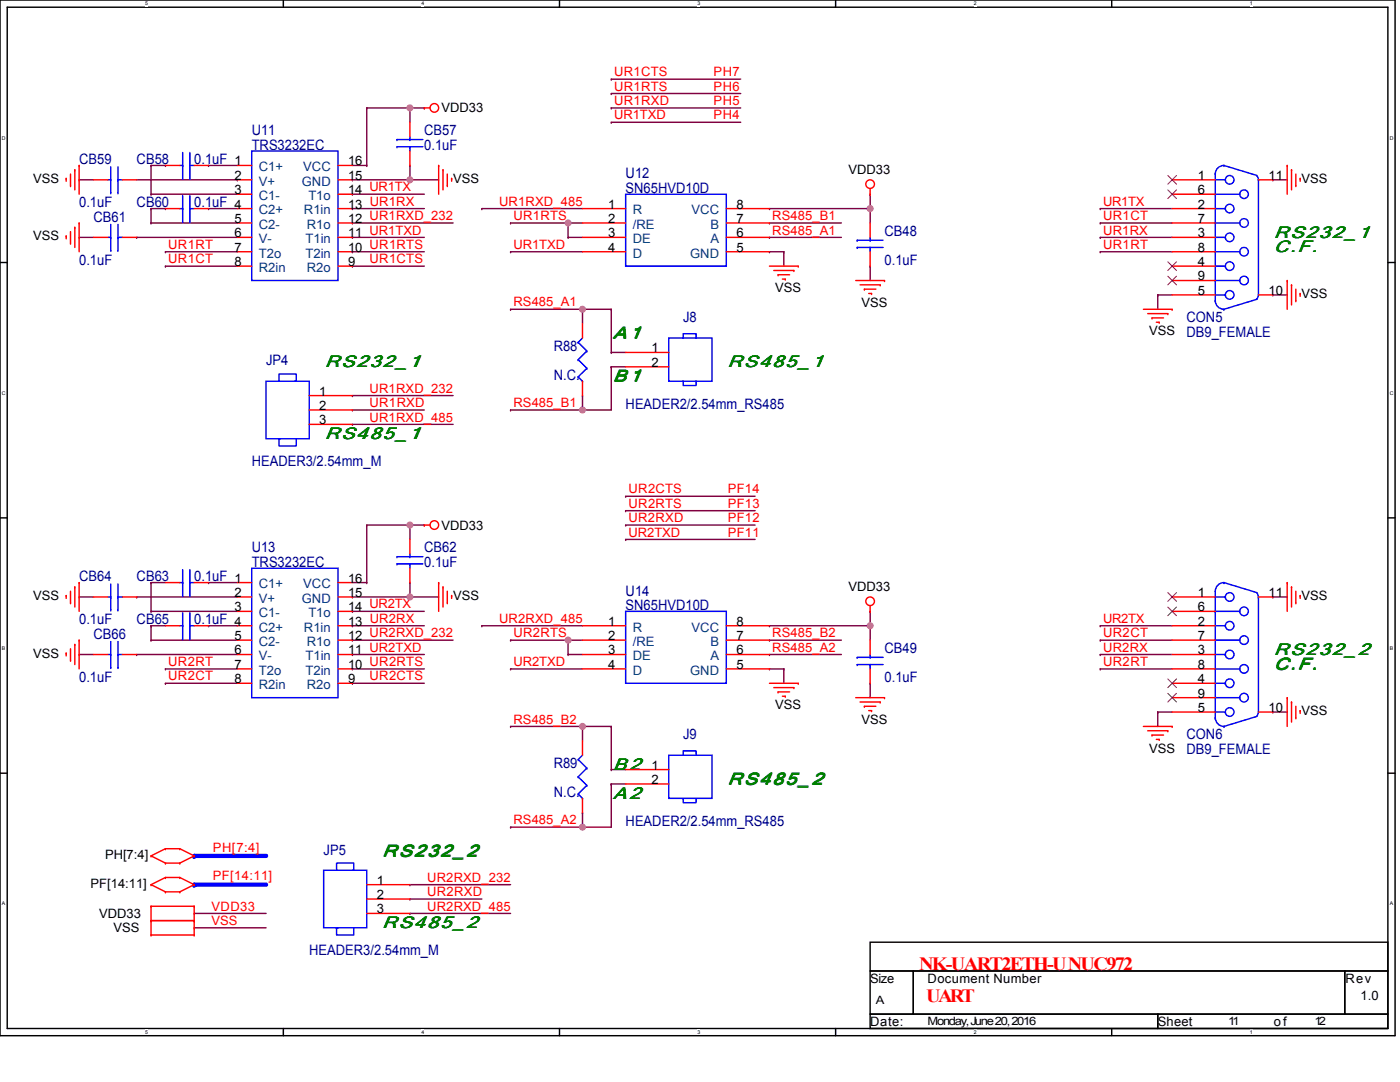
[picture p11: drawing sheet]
<svg xmlns="http://www.w3.org/2000/svg" width="279mm" height="216mm" viewBox="0 0 279 216" stroke-linecap="round" stroke-linejoin="round" font-family="sans-serif">
<path d="M0 0h278.4v206.7h-278.4zM1.4 1.4h275.6v203.8h-275.6z" fill="none" stroke="#000" stroke-width=".29"/>
<g fill="#fff">
<path d="M29 .2h.6v1.1h-.6z"/>
<path d="M29 205.4h.6v1.1h-.6z"/>
</g>
<path d="M56.5 0v1.4M56.5 205.2v1.5" fill="none" stroke="#000" stroke-width=".29"/>
<g fill="#fff">
<path d="M84.1 .2h.6v1.1h-.6z"/>
<path d="M84.1 205.4h.6v1.1h-.6z"/>
</g>
<path d="M111.7 0v1.4M111.7 205.2v1.5" fill="none" stroke="#000" stroke-width=".29"/>
<g fill="#fff">
<path d="M139.2 .2h.6v1.1h-.6z"/>
<path d="M139.2 205.4h.6v1.1h-.6z"/>
</g>
<path d="M166.8 0v1.4M166.8 205.2v1.5" fill="none" stroke="#000" stroke-width=".29"/>
<g fill="#fff">
<path d="M194.3 .2h.6v1.1h-.6z"/>
<path d="M194.3 205.4h.6v1.1h-.6z"/>
</g>
<path d="M221.9 0v1.4M221.9 205.2v1.5" fill="none" stroke="#000" stroke-width=".29"/>
<g fill="#fff">
<path d="M249.4 .2h.6v1.1h-.6z"/>
<path d="M249.4 205.4h.6v1.1h-.6z"/>
<path d="M.4 26.9h.7v1.2h-.7z"/>
<path d="M277.3 26.9h.8v1.2h-.8z"/>
<path d="M.4 77.9h.7v1.1h-.7z"/>
<path d="M277.3 77.9h.8v1.1h-.8z"/>
</g>
<path d="M0 52.4h1.4M277 52.4h1.4" fill="none" stroke="#000" stroke-width=".29"/>
<g fill="#fff">
<path d="M.4 128.8h.7v1.2h-.7z"/>
<path d="M277.3 128.8h.7v1.2h-.7z"/>
</g>
<path d="M0 103.3h1.4M277 103.3h1.4" fill="none" stroke="#000" stroke-width=".29"/>
<g fill="#fff">
<path d="M.4 179.7h.7v1.2h-.7z"/>
<path d="M277.3 179.7h.7v1.2h-.7z"/>
</g>
<path d="M0 154.3h1.4M277 154.3h1.4" fill="none" stroke="#000" stroke-width=".29"/>
<g fill="none" stroke="#800040" stroke-width=".29">
<path d="M122 18.7h.1M122 15.8h.1M122 18.7h25.8M122 15.8h25.8M122 24.4h.1M122 21.5h.1M122 24.4h25.8M122 21.5h25.8M173.7 38.8h.1M173.7 38.8v5.7M254 35.9h.1M254 35.9h2.9"/>
<path d="M101.9 50.2h.1M101.9 44.5h.1M101.9 50.2h14.3M101.9 44.5h14.3M113.4 44.5h.1M113.4 47.4h.1M113.4 47.4h2.8M113.4 44.5v2.9M153.6 44.5h.1M153.6 47.4h.1M153.6 50.2h.1M153.6 41.6h.1"/>
<path d="M153.6 50.2h2.8M153.6 44.5h14.3M153.6 41.6h20.1M153.6 47.4h14.3M156.4 50.2h.1M156.4 50.2v2.9M173.7 53.1h.1M173.7 41.6h.1M173.7 53.1v2.9M219.6 50.2h.1M219.6 44.5h.1M219.6 41.6h.1"/>
<path d="M219.6 47.4h.1M219.6 50.2h14.3M219.6 44.5h14.3M219.6 41.6h14.3M219.6 47.4h14.3M231.1 58.8h.1M231.1 58.8v2.9M231.1 58.8h2.8M254 58.8h.1M254 58.8h2.9M124.9 99h.1M124.9 99h25.8"/>
<path d="M124.9 101.9h.1M124.9 104.8h.1M124.9 107.6h.1M124.9 101.9h25.8M124.9 104.8h25.8M124.9 107.6h25.8M254 119.1h.1M254 119.1h2.9M101.9 133.5h.1M101.9 127.7h.1M101.9 127.7h14.3M101.9 133.5h14.3"/>
<path d="M113.4 127.7h.1M113.4 130.6h.1M113.4 127.7v2.9M113.4 130.6h2.8M153.6 127.7h.1M153.6 130.6h.1M153.6 133.5h.1M153.6 124.9h.1M153.6 124.9h20.1M153.6 127.7h14.3M153.6 133.5h2.8M153.6 130.6h14.3"/>
<path d="M156.4 133.5h.1M156.4 133.5v2.8M173.7 136.3h.1M173.7 124.9h.1M173.7 122h.1M173.7 122v5.7M173.7 136.3v2.9M219.6 124.9h.1M219.6 127.7h.1M219.6 133.5h.1M219.6 130.6h.1M219.6 124.9h14.3"/>
<path d="M219.6 127.7h14.3M219.6 133.5h14.3M219.6 130.6h14.3M231.1 142.1h.1M231.1 142.1v2.9M231.1 142.1h2.8M254 142.1h.1M254 142.1h2.9"/>
</g>
<path d="M38.8 170.8h14.3" fill="none" stroke="#00f" stroke-width=".86"/>
<circle cx="38.8" cy="170.8" r=".43" fill="#00f"/>
<path d="M38.8 182.3h.1M38.8 182.3h14.3" fill="none" stroke="#800040" stroke-width=".29"/>
<path d="M38.8 176.5h14.3" fill="none" stroke="#00f" stroke-width=".86"/>
<circle cx="38.8" cy="176.5" r=".43" fill="#00f"/>
<g fill="none" stroke="#800040" stroke-width=".29">
<path d="M15.8 35.9h.1M15.8 35.9h2.9M27.3 35.9h20.1M30.1 33h.1M30.1 38.8h.1M30.1 33v5.8M30.1 33h2.9M30.1 38.8h17.3M33 33h.1M41.6 33h.1M41.6 33h5.8M47.4 35.9h.1"/>
<path d="M70.3 38.8h.1M70.3 35.9h.1M70.3 35.9h17.2M70.3 33h2.9M70.3 38.8h14.4M73.2 33h.1M73.2 21.5h.1M73.2 21.5h11.5M73.2 21.5v11.5M81.8 21.5h.1M81.8 35.9h.1M81.8 33h.1"/>
<path d="M81.8 21.5v2.9M81.8 33v2.9M84.7 21.5h.1M15.8 47.4h.1M15.8 47.4h2.9M27.3 47.4h.1M27.3 47.4h20.1M30.1 41.6h.1M30.1 44.5h.1M30.1 41.6h2.9M30.1 41.6v2.9M30.1 44.5h17.3"/>
<path d="M33 41.6h.1M33 50.2h.1M33 53.1h.1M33 50.2h14.4M33 53.1h14.4M41.6 41.6h.1M41.6 41.6h5.8M70.3 50.2h.1M70.3 53.1h.1M70.3 47.4h.1M70.3 41.6h.1M70.3 44.5h.1"/>
<path d="M70.3 41.6h14.4M70.3 50.2h14.4M70.3 53.1h14.4M70.3 47.4h14.4M70.3 44.5h20.1M96.2 41.6h.1M96.2 41.6h20M70.3 78.9h.1M70.3 78.9h20.1M101.9 61.7h.1M101.9 61.7h20.1M116.2 61.7h.1"/>
<path d="M116.2 78.9h.1M116.2 61.7v2.9M116.2 78.9v2.9M122 70.3h.1M122 61.7h.1M122 73.2h.1M122 70.3h2.9M122 61.7v8.6M122 73.2v8.6h-20.1M122 73.2h2.9M70.3 81.8h.1M70.3 84.7h.1"/>
<path d="M70.3 81.8h14.4M70.3 84.7h20.1M101.9 81.8h.1M116.2 81.8h.1M15.8 119.1h.1M15.8 119.1h2.9M27.3 119.1h.1M27.3 119.1h20.1M30.1 116.2h.1M30.1 116.2v5.8M30.1 116.2h2.9M41.6 116.2h.1"/>
<path d="M41.6 116.2h5.8M70.3 119.1h.1M70.3 119.1h17.2M70.3 116.2h2.9M73.2 116.2h.1M73.2 104.8h.1M73.2 104.8v11.4M73.2 104.8h11.5M81.8 104.8h.1M81.8 119.1h.1M81.8 116.2h.1M81.8 104.8v2.8"/>
<path d="M81.8 116.2v2.9M84.7 104.8h.1M15.8 130.6h.1M15.8 130.6h2.9M27.3 130.6h.1M27.3 130.6h20.1M30.1 124.9h.1M30.1 127.7h.1M30.1 122h.1M30.1 124.9h2.9M30.1 124.9v2.8M30.1 127.7h17.3"/>
<path d="M30.1 122h17.3M33 133.5h.1M33 136.3h.1M33 136.3h14.4M33 133.5h14.4M41.6 124.9h.1M41.6 124.9h5.8M70.3 136.3h.1M70.3 133.5h.1M70.3 130.6h.1M70.3 122h.1M70.3 124.9h.1"/>
<path d="M70.3 127.7h.1M70.3 124.9h14.4M70.3 127.7h20.1M70.3 122h14.4M70.3 130.6h14.4M70.3 136.3h14.4M70.3 133.5h14.4M96.2 124.9h.1M96.2 124.9h20M101.9 145h.1M101.9 145h20.1M116.2 145h.1"/>
<path d="M116.2 145v2.8M122 153.6h.1M122 145h.1M122 156.4h.1M122 145v8.6M122 156.4v8.6h-20.1M122 153.6h2.9M122 156.4h2.9M81.8 179.4h.1M81.8 176.5h.1M81.8 179.4h14.4M81.8 176.5h20.1"/>
<path d="M101.9 165h.1M116.2 165h.1M116.2 162.2h.1M116.2 162.2v2.8M38.8 185.1h.1M38.8 185.1h14.3M81.8 182.3h.1M81.8 182.3h20.1"/>
</g>
<g fill="none" stroke="#f00" stroke-width=".29">
<path d="M13.2 35.6h.1M13.2 35.6v.6M14.1 37h.1M14.1 34.7v2.3M14.9 33.9h.1M14.9 33.9v4M15.8 33h.1M15.8 33v5.8M18.7 35.9h2.8M24.4 35.9h2.9M33 33h2.9M38.8 33h2.8"/>
<path d="M47.4 33h2.8M47.4 35.9h2.8M47.4 38.8h2.8M67.5 33h2.8M67.5 35.9h2.8M67.5 38.8h2.8M81.8 24.4v2.9M81.8 30.1v2.9M84.7 21.5h.1M84.7 21.5h1.1M87.5 33h.1M87.5 33v5.8"/>
<path d="M88.4 33.9h.1M88.4 33.9v4M89.3 37h.1M89.3 34.7v2.3M90.1 35.6h.1M90.1 35.6v.6M173.7 38.8h.1M173.7 37.6v1.2M233.9 35.9h8.6M233.9 38.8h8.6M251.1 35.9h2.9M256.9 33h.1"/>
<path d="M256.9 33v5.8M257.8 33.9h.1M257.8 33.9v4M258.6 37h.1M258.6 34.7v2.3M259.5 35.6h.1M259.5 35.6v.6M13.2 47.1h.1M13.2 47.1v.6M14.1 48.5h.1M14.1 46.2v2.3M14.9 45.4h.1"/>
<path d="M14.9 45.4v4M15.8 44.5h.1M15.8 44.5v5.7M18.7 47.4h2.8M24.4 47.4h2.9M33 41.6h2.9M38.8 41.6h2.8M47.4 53.1h2.8M47.4 41.6h2.8M47.4 44.5h2.8M47.4 47.4h2.8M47.4 50.2h2.8"/>
<path d="M67.5 53.1h2.8M67.5 41.6h2.8M67.5 44.5h2.8M67.5 47.4h2.8M67.5 50.2h2.8M116.2 41.6h8.7M116.2 44.5h8.7M116.2 47.4h8.7M116.2 50.2h8.7M145 41.6h8.6M145 44.5h8.6M145 47.4h8.6"/>
<path d="M145 50.2h8.6M153.6 53.1h5.7M154.4 54h4M155.3 54.8h.1M155.3 54.8h2.3M156.1 55.7h.6M156.7 55.7h.1M158.4 54h.1M159.3 53.1h.1M170.8 56h5.7M171.6 56.8h4.1M172.5 57.7h.1"/>
<path d="M172.5 57.7h2.3M173.4 58.6h.5M173.7 44.5v2.9M173.7 50.2v2.9M173.9 58.6h.1M175.7 56.8h.1M176.5 56h.1M233.9 53.1h8.6M233.9 56h8.6M233.9 41.6h8.6M233.9 44.5h8.6M233.9 47.4h8.6"/>
<path d="M233.9 50.2h8.6M233.9 58.8h8.6M251.1 58.8h2.9M256.9 56h.1M256.9 56v5.7M257.8 56.8h.1M257.8 56.8v4.1M258.6 60h.1M258.6 57.7v2.3M259.5 58.6h.1M259.5 58.6v.5M61.7 78.9h8.6"/>
<path d="M116.2 64.6v2.9M116.2 76.1v2.8M124.9 70.3h8.6M124.9 73.2h8.6M228.2 61.7h5.7M229.1 62.6h4M229.9 63.4h.1M229.9 63.4h2.3M230.8 64.3h.5M231.3 64.3h.1M233.1 62.6h.1M233.9 61.7h.1"/>
<path d="M61.7 81.8h8.6M61.7 84.7h8.6M13.2 118.8h.1M13.2 118.8v.6M14.1 118v2.3M14.9 117.1h.1M14.9 117.1v4M15.8 116.2h.1M15.8 116.2v5.8M18.7 119.1h2.8M24.4 119.1h2.9M33 116.2h2.9"/>
<path d="M38.8 116.2h2.8M47.4 119.1h2.8M47.4 116.2h2.8M67.5 119.1h2.8M67.5 116.2h2.8M81.8 107.6v2.9M81.8 113.4v2.8M84.7 104.8h.1M84.7 104.8h1.1M87.5 116.2h.1M87.5 116.2v5.8M88.4 117.1h.1"/>
<path d="M88.4 117.1v4M89.3 118v2.3M90.1 118.8h.1M90.1 118.8v.6M233.9 119.1h8.6M251.1 119.1h2.9M256.9 116.2h.1M256.9 116.2v5.8M257.8 117.1h.1M257.8 117.1v4M258.6 118v2.3M259.5 118.8h.1"/>
<path d="M259.5 118.8v.6M13.2 130.3h.1M13.2 130.3v.6M14.1 120.3h.1M14.1 131.7h.1M14.1 129.5v2.2M14.9 128.6h.1M14.9 128.6v4M15.8 127.7h.1M15.8 127.7v5.8M18.7 130.6h2.8M24.4 130.6h2.9"/>
<path d="M33 124.9h2.9M38.8 124.9h2.8M47.4 136.3h2.8M47.4 130.6h2.8M47.4 122h2.8M47.4 124.9h2.8M47.4 127.7h2.8M47.4 133.5h2.8M67.5 136.3h2.8M67.5 130.6h2.8M67.5 122h2.8M67.5 124.9h2.8"/>
<path d="M67.5 127.7h2.8M67.5 133.5h2.8M89.3 120.3h.1M116.2 130.6h8.7M116.2 124.9h8.7M116.2 127.7h8.7M116.2 133.5h8.7M145 130.6h8.6M145 124.9h8.6M145 127.7h8.6M145 133.5h8.6M153.6 136.3h5.7"/>
<path d="M154.4 137.2h4M155.3 138.1h.1M155.3 138.1h2.3M156.1 138.9h.6M156.7 138.9h.1M158.4 137.2h.1M159.3 136.3h.1M170.8 139.2h5.7M173.7 122h.1M173.7 120.8v1.2M173.7 127.7v2.9M173.7 133.5v2.8"/>
<path d="M176.5 139.2h.1M233.9 136.3h8.6M233.9 139.2h8.6M233.9 130.6h8.6M233.9 122h8.6M233.9 124.9h8.6M233.9 127.7h8.6M233.9 133.5h8.6M256.9 139.2h.1M256.9 139.2v5.8M258.6 120.3h.1M116.2 147.8v2.9"/>
<path d="M116.2 159.3v2.9M124.9 153.6h8.6M124.9 156.4h8.6M171.6 140.1h4.1M172.5 140.9h.1M172.5 140.9h2.3M173.4 141.8h.5M173.9 141.8h.1M175.7 140.1h.1M228.2 145h5.7M229.1 145.8h4M229.9 146.7h.1"/>
<path d="M229.9 146.7h2.3M230.8 147.5h.5M231.3 147.5h.1M233.1 145.8h.1M233.9 145h.1M233.9 142.1h8.6M251.1 142.1h2.9M257.8 140.1h.1M257.8 140.1v4M258.6 143.2h.1M258.6 140.9v2.3M259.5 141.8h.1"/>
<path d="M259.5 141.8v.6M30.1 170.8h.1M30.1 176.5h.1M30.1 170.8l2.9 1.4M30.1 176.5l2.9 1.5M33 169.3h.1M33 172.2h.1M33 175.1h.1M33 178h.1M33 169.3l-2.9 1.5M33 169.3h2.9M33 172.2h2.9"/>
<path d="M33 175.1l-2.9 1.4M33 175.1h2.9M33 178h2.9M35.9 169.3h.1M35.9 172.2h.1M35.9 175.1h.1M35.9 178h.1M35.9 169.3l2.9 1.5M35.9 175.1l2.9 1.4M38.8 170.8h.1M38.8 176.5h.1M38.8 170.8l-2.9 1.4"/>
<path d="M38.8 176.5l-2.9 1.5M73.2 176.5h8.6M73.2 179.4h8.6M30.1 183.7h.1M30.1 180.8h.1M30.1 186.6h.1M30.1 180.8h8.7M30.1 183.7h8.7M30.1 180.8v5.8M30.1 186.6h8.7M38.8 180.8h.1M38.8 183.7h.1"/>
<path d="M38.8 186.6h.1M38.8 180.8v5.8M73.2 182.3h8.6"/>
<circle cx="86.7" cy="21.5" r=".86"/>
<circle cx="173.7" cy="36.7" r=".86"/>
<circle cx="86.7" cy="104.8" r=".86"/>
<circle cx="173.7" cy="120" r=".86"/>
</g>
<path d="M173.7 188h103.3v5.7h-103.3zM173.7 193.7h8.6v8.7h-8.6zM182.3 193.7h86.1v8.7h-86.1zM268.4 193.7h8.6v8.7h-8.6zM173.7 202.4h57.4v2.8h-57.4zM231.1 202.4h45.9v2.8h-45.9z" fill="none" stroke="#000" stroke-width=".29"/>
<g fill="none" stroke="#00f" stroke-width=".29">
<path d="M21.5 35.9h.6M22.1 35.9h.1M22.1 38.5h.1M22.1 33.3v5.2M23.5 38.5h.1M23.5 35.9h.1M23.5 33.3v5.2M23.5 35.9h.9M35.9 33h.6M36.5 33h.1M36.5 35.6h.1M36.5 30.4v5.2"/>
<path d="M36.5 39v5.2M37.9 35.6h.1M37.9 33h.1M37.9 33h.9M37.9 30.4v5.2M37.9 39v5.2M50.2 30.1h17.3v25.9h-17.3zM79.2 29.3h.1M79.2 27.8h.1M79.2 29.3h5.2M79.2 27.8h5.2M81.8 27.8h.1"/>
<path d="M81.8 29.3h.1M81.8 27.3v.5M81.8 29.3v.8M124.9 38.8h20.1v14.3h-20.1zM242.5 38.8h.1M242.5 35.9h2M242.5 38.8h4.9M244.3 33h.1M244.3 33a1.72 1.72 0 0 0-1.8 1.8v25.2M244.3 33l6.6 2M244.5 35.9h.1M250.8 35.1l.3 .8"/>
<path d="M251.1 35.9h.1M251.1 35.9v22.9l-.3 .9M21.5 47.4h.6M22.1 47.4h.1M22.1 49.9h.1M22.1 44.8v5.1M23.5 49.9h.1M23.5 47.4h.1M23.5 44.8v5.1M23.5 47.4h.9M35.9 41.6h.6M36.5 41.6h.1"/>
<path d="M36.5 44.2h.1M37.9 44.2h.1M37.9 41.6h.1M37.9 41.6h.9M171.1 49.4h.1M171.1 47.9h.1M171.1 49.4h5.1M171.1 47.9h5.1M173.7 47.9h.1M173.7 49.4h.1M173.7 47.4v.5M173.7 49.4v.8"/>
<path d="M242.5 44.5h.1M242.5 50.2h.1M242.5 56h.1M242.5 60h.1M242.5 60a1.72 1.72 0 0 0 1.8 1.7M242.5 41.6h2M242.5 44.5h4.9M242.5 47.4h2M242.5 50.2h4.9M242.5 53.1h2M242.5 56h4.9M242.5 58.8h2"/>
<path d="M244.5 41.6h.1M244.5 47.4h.1M244.5 53.1h.1M244.5 58.8h.1M250.9 59.7l-6.6 2M53.1 76.1h8.6v11.4h-8.6zM55.7 76.1v-1.5h3.4v1.5h-.3M115.4 68.3h.1M115.4 71.8h.1M115.4 75.2h.1M115.4 68.3l1.7 1.7M115.4 71.8l1.7 1.7"/>
<path d="M115.4 75.2l.8 .9M116.2 76.1h.1M116.2 67.5l-.8 .8M117.1 70h.1M117.1 73.5h.1M117.1 70l-1.7 1.8M117.1 73.5l-1.7 1.7M133.5 67.5h8.6v8.6h-8.6zM136.3 67.5v-.9h2.6v.9M136.3 76.1v.8h2.6v-.8M244.3 61.7h.1M56 87.5h-.3v1.5h3.4v-1.5"/>
<path d="M21.5 119.1h.6M22.1 119.1h.1M22.1 116.5v5.2M23.5 119.1h.1M23.5 116.5v5.2M23.5 119.1h.9M35.9 116.2h.6M36.5 116.2h.1M36.5 118.8h.1M36.5 113.7v5.1M37.9 118.8h.1M37.9 116.2h.1"/>
<path d="M37.9 113.7v5.1M37.9 116.2h.9M50.2 113.4h17.3v25.8h-17.3zM79.2 112.5h.1M79.2 111.1h.1M79.2 112.5h5.2M79.2 111.1h5.2M81.8 111.1h.1M81.8 112.5h.1M81.8 110.5v.6M81.8 112.5v.9M242.5 119.1h2"/>
<path d="M244.3 116.2h.1M244.3 116.2a1.72 1.72 0 0 0-1.8 1.8v25.2M244.3 116.2l6.6 2.1M244.5 119.1h.1M250.8 118.3l.3 .8M251.1 119.1h.1M251.1 119.1v23l-.3 .8M21.5 130.6h.6M22.1 130.6h.1M22.1 133.2h.1M22.1 121.7h.1M22.1 128v5.2"/>
<path d="M23.5 133.2h.1M23.5 130.6h.1M23.5 121.7h.1M23.5 130.6h.9M23.5 128v5.2M35.9 124.9h.6M36.5 124.9h.1M36.5 127.4h.1M36.5 122.3v5.1M37.9 127.4h.1M37.9 124.9h.1M37.9 124.9h.9"/>
<path d="M37.9 122.3v5.1M124.9 122h20.1v14.3h-20.1zM171.1 132.6h.1M171.1 131.2h.1M171.1 132.6h5.1M171.1 131.2h5.1M173.7 131.2h.1M173.7 132.6h.1M173.7 130.6v.6M173.7 132.6v.9M242.5 122h.1M242.5 127.7h.1"/>
<path d="M242.5 133.5h.1M242.5 139.2h.1M242.5 130.6h2M242.5 122h4.9M242.5 124.9h2M242.5 127.7h4.9M242.5 133.5h4.9M242.5 136.3h2M242.5 139.2h4.9M244.5 124.9h.1M244.5 130.6h.1M244.5 136.3h.1"/>
<path d="M115.4 151.6h.1M115.4 155h.1M115.4 158.4h.1M115.4 151.6l1.7 1.7M115.4 155l1.7 1.7M115.4 158.4l.8 .9M116.2 159.3h.1M116.2 150.7l-.8 .9M117.1 153.3h.1M117.1 156.7h.1M117.1 153.3l-1.7 1.7M117.1 156.7l-1.7 1.7"/>
<path d="M133.5 150.7h8.6v8.6h-8.6zM136.3 150.7v-.9h2.6v.9M136.3 159.3v.9h2.6v-.9M242.5 143.2h.1M242.5 143.2a1.72 1.72 0 0 0 1.8 1.7M242.5 142.1h2M244.3 145h.1M244.5 142.1h.1M250.9 142.9l-6.6 2.1M64.6 173.7h8.6v11.4h-8.6zM67.2 173.7v-1.5h3.4v1.5h-.3M67.5 185.1h-.3v1.5h3.4v-1.5"/>
<circle cx="245.4" cy="35.9" r=".86"/>
<circle cx="248.3" cy="38.7" r=".86"/>
<circle cx="245.4" cy="53.1" r=".86"/>
<circle cx="245.4" cy="47.4" r=".86"/>
<circle cx="245.4" cy="58.8" r=".86"/>
<circle cx="245.4" cy="41.6" r=".86"/>
<circle cx="248.3" cy="44.5" r=".86"/>
<circle cx="248.3" cy="56" r=".86"/>
<circle cx="248.3" cy="50.2" r=".86"/>
<circle cx="245.4" cy="119.1" r=".86"/>
<circle cx="245.4" cy="130.6" r=".86"/>
<circle cx="245.4" cy="124.9" r=".86"/>
<circle cx="245.4" cy="136.3" r=".86"/>
<circle cx="248.3" cy="139.2" r=".86"/>
<circle cx="248.3" cy="133.5" r=".86"/>
<circle cx="248.3" cy="127.7" r=".86"/>
<circle cx="248.3" cy="122" r=".86"/>
<circle cx="245.4" cy="142.1" r=".86"/>
</g>
<g fill="none" stroke="#804000" stroke-width=".2">
<path d="M233.1 35l1.7 1.8M233.1 37.9l1.7 1.7M234.8 35l-1.7 1.8M234.8 37.9l-1.7 1.7M233.1 52.2l1.7 1.8M233.1 55.1l1.7 1.7M234.8 52.2l-1.7 1.8M234.8 55.1l-1.7 1.7M233.1 118.3l1.7 1.7M234.8 118.3l-1.7 1.7M233.1 121.1l1.7 1.8M233.1 135.5l1.7 1.7"/>
<path d="M233.1 138.3l1.7 1.8M234.8 121.1l-1.7 1.8M234.8 135.5l-1.7 1.7M234.8 138.3l-1.7 1.8"/>
</g>
<circle cx="113.4" cy="44.5" r=".57" fill="#f0f"/>
<circle cx="113.4" cy="44.5" r=".57" fill="none" stroke="#f0f" stroke-width=".29"/>
<circle cx="173.7" cy="41.6" r=".57" fill="#f0f"/>
<circle cx="173.7" cy="41.6" r=".57" fill="none" stroke="#f0f" stroke-width=".29"/>
<circle cx="113.4" cy="127.7" r=".57" fill="#f0f"/>
<circle cx="113.4" cy="127.7" r=".57" fill="none" stroke="#f0f" stroke-width=".29"/>
<circle cx="173.7" cy="124.9" r=".57" fill="#f0f"/>
<circle cx="173.7" cy="124.9" r=".57" fill="none" stroke="#f0f" stroke-width=".29"/>
<circle cx="116.2" cy="61.7" r=".57" fill="#f0f"/>
<circle cx="116.2" cy="61.7" r=".57" fill="none" stroke="#f0f" stroke-width=".29"/>
<circle cx="116.2" cy="81.8" r=".57" fill="#f0f"/>
<circle cx="116.2" cy="81.8" r=".57" fill="none" stroke="#f0f" stroke-width=".29"/>
<circle cx="116.2" cy="165" r=".57" fill="#f0f"/>
<circle cx="116.2" cy="165" r=".57" fill="none" stroke="#f0f" stroke-width=".29"/>
<circle cx="116.2" cy="144.9" r=".57" fill="#f0f"/>
<circle cx="116.2" cy="144.9" r=".57" fill="none" stroke="#f0f" stroke-width=".29"/>
<circle cx="81.8" cy="21.5" r=".57" fill="#f0f"/>
<circle cx="81.8" cy="21.5" r=".57" fill="none" stroke="#f0f" stroke-width=".29"/>
<circle cx="81.8" cy="35.9" r=".57" fill="#f0f"/>
<circle cx="81.8" cy="35.9" r=".57" fill="none" stroke="#f0f" stroke-width=".29"/>
<circle cx="81.8" cy="104.8" r=".57" fill="#f0f"/>
<circle cx="81.8" cy="104.8" r=".57" fill="none" stroke="#f0f" stroke-width=".29"/>
<circle cx="81.8" cy="119.1" r=".57" fill="#f0f"/>
<circle cx="81.8" cy="119.1" r=".57" fill="none" stroke="#f0f" stroke-width=".29"/>
<g font-size="3.7" fill="#f00">
<text x="183.4" y="193.6">NK-UART2ETH-U NUC972</text>
<text x="184.9" y="199.9">UART</text>
</g>
<g font-size="3.4" fill="#008000">
<text x="254.3" y="47.4">RS232_1</text>
<text x="254.3" y="50.3">C.F.</text>
<text x="122.3" y="67.6">A 1</text>
<text x="64.9" y="73.2">RS232_1</text>
<text x="122.3" y="76.2">B 1</text>
<text x="145.3" y="73.2">RS485_1</text>
<text x="64.9" y="87.6">RS485_1</text>
<text x="254.3" y="130.6">RS232_2</text>
<text x="254.3" y="133.5">C.F.</text>
<text x="122.3" y="153.7">B 2</text>
<text x="122.3" y="159.4">A 2</text>
<text x="145.3" y="156.5">RS485_2</text>
<text x="76.4" y="170.8">RS232_2</text>
<text x="76.4" y="185.2">RS485_2</text>
</g>
<g font-size="2.9" fill="#000080">
<text x="50.2" y="27">U11</text>
<text x="50.2" y="29.9">TRS3232EC</text>
<text x="84.7" y="27">CB57</text>
<text x="84.7" y="29.9">0.1uF</text>
<text x="15.8" y="32.7">CB59</text>
<text x="27.3" y="32.7">CB58</text>
<text x="38.8" y="32.7">0.1uF 1</text>
<text x="124.9" y="35.6">U12</text>
<text x="15.8" y="41.4">0.1uF</text>
<text x="27.3" y="41.4">CB60</text>
<text x="38.8" y="41.4">0.1uF 4</text>
<text x="124.9" y="38.5">SN65HVD10D</text>
<text x="18.7" y="44.2">CB61</text>
<text x="176.5" y="47.1">CB48</text>
<text x="15.8" y="52.8">0.1uF</text>
<text x="176.5" y="52.8">0.1uF</text>
<text x="136.3" y="64.3">J8</text>
<text x="236.8" y="64.3">CON5</text>
<text x="110.5" y="70.1">R88</text>
<text x="236.8" y="67.2">DB9_FEMALE</text>
<text x="53.1" y="72.9">JP4</text>
<text x="110.5" y="75.8">N.C.</text>
<text x="124.9" y="81.5">HEADER2/2.54mm_RS485</text>
<text x="50.2" y="93">HEADER3/2.54mm_M</text>
<text x="50.2" y="110.2">U13</text>
<text x="50.2" y="113.1">TRS3232EC</text>
<text x="84.7" y="110.2">CB62</text>
<text x="84.7" y="113.1">0.1uF</text>
<text x="15.8" y="116">CB64</text>
<text x="27.3" y="116">CB63</text>
<text x="38.8" y="116">0.1uF 1</text>
<text x="124.9" y="118.8">U14</text>
<text x="15.8" y="124.6">0.1uF</text>
<text x="27.3" y="124.6">CB65</text>
<text x="38.8" y="124.6">0.1uF 4</text>
<text x="124.9" y="121.7">SN65HVD10D</text>
<text x="18.7" y="127.5">CB66</text>
<text x="176.5" y="130.3">CB49</text>
<text x="15.8" y="136.1">0.1uF</text>
<text x="176.5" y="136.1">0.1uF</text>
<text x="136.3" y="147.5">J9</text>
<text x="236.8" y="147.5">CON6</text>
<text x="110.5" y="153.3">R89</text>
<text x="236.8" y="150.4">DB9_FEMALE</text>
<text x="110.5" y="159">N.C.</text>
<text x="124.9" y="164.8">HEADER2/2.54mm_RS485</text>
<text x="64.6" y="170.5">JP5</text>
<text x="61.7" y="190.6">HEADER3/2.54mm_M</text>
</g>
<g font-size="2.6" fill="#f00">
<text x="122.6" y="15.2">UR1CTS</text>
<text x="142.4" y="15.2">PH7</text>
<text x="122.6" y="18.1">UR1RTS</text>
<text x="122.6" y="23.8">UR1TXD</text>
<text x="122.6" y="21">UR1RXD</text>
<text x="142.4" y="18.1">PH6</text>
<text x="142.4" y="23.8">PH4</text>
<text x="142.4" y="21">PH5</text>
<text x="99.6" y="41.1">UR1RXD_485</text>
<text x="220.1" y="41.1">UR1TX</text>
<text x="102.5" y="43.9">UR1RTS</text>
<text x="154.1" y="43.9">RS485_B1</text>
<text x="154.1" y="46.8">RS485_A1</text>
<text x="220.1" y="43.9">UR1CT</text>
<text x="220.2" y="46.8">UR1RX</text>
<text x="33.6" y="49.7">UR1RT</text>
<text x="33.6" y="52.5">UR1CT</text>
<text x="73.8" y="52.5">UR1CTS</text>
<text x="102.5" y="49.7">UR1TXD</text>
<text x="220.1" y="49.7">UR1RT</text>
<text x="102.5" y="61.1">RS485_A1</text>
<text x="73.8" y="81.2">UR1RXD</text>
<text x="73.8" y="78.4">UR1RXD_232</text>
<text x="102.5" y="81.2">RS485_B1</text>
<text x="73.8" y="84.1">UR1RXD_485</text>
<text x="125.4" y="98.5">UR2CTS</text>
<text x="125.4" y="101.3">UR2RTS</text>
<text x="145.2" y="98.5">PF14</text>
<text x="145.2" y="101.3">PF13</text>
<text x="125.4" y="104.2">UR2RXD</text>
<text x="125.4" y="107.1">UR2TXD</text>
<text x="145.2" y="104.2">PF12</text>
<text x="145.2" y="107.1">PF11</text>
<text x="99.6" y="124.3">UR2RXD_485</text>
<text x="220.1" y="124.3">UR2TX</text>
<text x="102.5" y="127.2">UR2RTS</text>
<text x="154.1" y="127.2">RS485_B2</text>
<text x="154.1" y="130">RS485_A2</text>
<text x="220.1" y="127.2">UR2CT</text>
<text x="220.2" y="130">UR2RX</text>
<text x="33.6" y="132.9">UR2RT</text>
<text x="33.6" y="135.8">UR2CT</text>
<text x="73.8" y="135.8">UR2CTS</text>
<text x="102.5" y="132.9">UR2TXD</text>
<text x="220.1" y="132.9">UR2RT</text>
<text x="102.5" y="144.4">RS485_B2</text>
<text x="102.5" y="164.5">RS485_A2</text>
<text x="42.5" y="169.9">PH[7:4]</text>
<text x="42.5" y="175.7">PF[14:11]</text>
<text x="85.2" y="178.8">UR2RXD</text>
<text x="85.2" y="176">UR2RXD_232</text>
<text x="42.2" y="181.7">VDD33</text>
<text x="42.2" y="184.6">VSS</text>
<text x="85.2" y="181.7">UR2RXD_485</text>
</g>
<g font-size="2.6">
<text x="88.1" y="22.4">VDD33</text>
<text x="46.8" y="35.9">2</text>
<text x="69.5" y="33">16</text>
<text x="69.5" y="35.9">15</text>
<text x="169.3" y="34.8">VDD33</text>
<text x="239.1" y="35.9">1</text>
<text x="253.2" y="35.9">11</text>
<text x="6.6" y="36.5">VSS</text>
<text x="46.8" y="38.7">3</text>
<text x="69.5" y="38.7">14 UR1TX</text>
<text x="69.5" y="41.6">13 UR1RX</text>
<text x="90.4" y="36.5">VSS</text>
<text x="121.4" y="41.6">1</text>
<text x="147" y="41.6">8</text>
<text x="239.1" y="38.7">6</text>
<text x="239.1" y="41.6">2</text>
<text x="259.8" y="36.5">VSS</text>
<text x="6.6" y="48">VSS</text>
<text x="46.8" y="44.5">5</text>
<text x="46.8" y="47.4">6</text>
<text x="69.5" y="44.5">12 UR1RXD_232</text>
<text x="69.5" y="47.4">11 UR1TXD</text>
<text x="121.4" y="44.5">2</text>
<text x="121.4" y="47.4">3</text>
<text x="147" y="47.4">6</text>
<text x="147" y="44.5">7</text>
<text x="239.1" y="44.5">7</text>
<text x="239.1" y="47.4">3</text>
<text x="46.8" y="50.2">7</text>
<text x="46.8" y="53.1">8</text>
<text x="69.5" y="50.2">10 UR1RTS</text>
<text x="69.5" y="53.1">9</text>
<text x="121.4" y="50.2">4</text>
<text x="147" y="50.2">5</text>
<text x="239.1" y="50.2">8</text>
<text x="239.1" y="53.1">4</text>
<text x="154.7" y="58.3">VSS</text>
<text x="239.1" y="56">9</text>
<text x="239.1" y="58.8">5</text>
<text x="253.2" y="58.8">10</text>
<text x="259.8" y="59.5">VSS</text>
<text x="171.9" y="61.2">VSS</text>
<text x="130" y="70.3">1</text>
<text x="229.3" y="66.9">VSS</text>
<text x="130" y="73.2">2</text>
<text x="63.7" y="78.9">1</text>
<text x="63.7" y="81.8">2</text>
<text x="63.7" y="84.7">3</text>
<text x="88.1" y="105.7">VDD33</text>
<text x="6.6" y="119.7">VSS</text>
<text x="46.8" y="119.1">2</text>
<text x="69.5" y="116.2">16</text>
<text x="69.5" y="119.1">15</text>
<text x="90.4" y="119.7">VSS</text>
<text x="169.3" y="118">VDD33</text>
<text x="239.1" y="119.1">1</text>
<text x="253.2" y="119.1">11</text>
<text x="259.8" y="119.7">VSS</text>
<text x="46.8" y="122">3</text>
<text x="69.5" y="122">14 UR2TX</text>
<text x="69.5" y="124.9">13 UR2RX</text>
<text x="121.4" y="124.9">1</text>
<text x="147" y="124.9">8</text>
<text x="239.1" y="122">6</text>
<text x="239.1" y="124.9">2</text>
<text x="6.6" y="131.2">VSS</text>
<text x="46.8" y="127.7">5</text>
<text x="46.8" y="130.6">6</text>
<text x="69.5" y="127.7">12 UR2RXD_232</text>
<text x="69.5" y="130.6">11 UR2TXD</text>
<text x="121.4" y="127.7">2</text>
<text x="121.4" y="130.6">3</text>
<text x="147" y="130.6">6</text>
<text x="147" y="127.7">7</text>
<text x="239.1" y="127.7">7</text>
<text x="239.1" y="130.6">3</text>
<text x="46.8" y="133.5">7</text>
<text x="46.8" y="136.3">8</text>
<text x="69.5" y="133.5">10 UR2RTS</text>
<text x="69.5" y="136.3">9</text>
<text x="121.4" y="133.5">4</text>
<text x="147" y="133.5">5</text>
<text x="239.1" y="133.5">8</text>
<text x="239.1" y="136.3">4</text>
<text x="154.7" y="141.5">VSS</text>
<text x="239.1" y="139.2">9</text>
<text x="239.1" y="142.1">5</text>
<text x="253.2" y="142.1">10</text>
<text x="259.8" y="142.7">VSS</text>
<text x="171.9" y="144.4">VSS</text>
<text x="130" y="153.6">1</text>
<text x="229.3" y="150.2">VSS</text>
<text x="130" y="156.4">2</text>
<text x="21" y="171.4">PH[7:4]</text>
<text x="18.1" y="177.1">PF[14:11]</text>
<text x="75.2" y="176.5">1</text>
<text x="75.2" y="179.4">2</text>
<text x="19.8" y="183.2">VDD33</text>
<text x="75.2" y="182.3">3</text>
<text x="22.7" y="186">VSS</text>
<text x="173.7" y="196.1">Size</text>
<text x="185.1" y="196.1">Document Number</text>
<text x="268.5" y="196.1">Rev</text>
<text x="271.5" y="199.5">1.0</text>
<text x="173.7" y="204.7">Date:</text>
<text x="231.1" y="204.7">Sheet</text>
<text x="254.2" y="204.7">of</text>
</g>
<g font-size="2.6" fill="#004080">
<text x="51.7" y="34.2">C1+</text>
<text x="60.5" y="34.2">VCC</text>
<text x="51.7" y="37.1">V+</text>
<text x="51.7" y="39.9">C1-</text>
<text x="60.2" y="37.1">GND</text>
<text x="61.5" y="39.9">T1o</text>
<text x="51.7" y="42.8">C2+</text>
<text x="51.7" y="45.7">C2-</text>
<text x="60.7" y="42.8">R1in</text>
<text x="61.2" y="45.7">R1o</text>
<text x="126.3" y="42.8">R</text>
<text x="126.3" y="45.7">/RE</text>
<text x="138" y="42.8">VCC</text>
<text x="141.8" y="45.7">B</text>
<text x="51.7" y="48.5">V-</text>
<text x="51.7" y="51.4">T2o</text>
<text x="61" y="48.5">T1in</text>
<text x="61" y="51.4">T2in</text>
<text x="126.3" y="48.5">DE</text>
<text x="126.3" y="51.4">D</text>
<text x="137.7" y="51.4">GND</text>
<text x="141.8" y="48.5">A</text>
<text x="51.7" y="54.3">R2in</text>
<text x="61.2" y="54.3">R2o</text>
<text x="51.7" y="117.4">C1+</text>
<text x="60.5" y="117.4">VCC</text>
<text x="51.7" y="120.3">V+</text>
<text x="51.7" y="123.2">C1-</text>
<text x="60.2" y="120.3">GND</text>
<text x="61.5" y="123.2">T1o</text>
<text x="51.7" y="126">C2+</text>
<text x="51.7" y="128.9">C2-</text>
<text x="51.7" y="131.8">V-</text>
<text x="60.7" y="126">R1in</text>
<text x="61" y="131.8">T1in</text>
<text x="61.2" y="128.9">R1o</text>
<text x="126.3" y="126">R</text>
<text x="126.3" y="128.9">/RE</text>
<text x="126.3" y="131.8">DE</text>
<text x="138" y="126">VCC</text>
<text x="141.8" y="131.8">A</text>
<text x="141.8" y="128.9">B</text>
<text x="51.7" y="134.6">T2o</text>
<text x="51.7" y="137.5">R2in</text>
<text x="61" y="134.6">T2in</text>
<text x="61.2" y="137.5">R2o</text>
<text x="126.3" y="134.6">D</text>
<text x="137.7" y="134.6">GND</text>
</g>
<g font-size="2.3">
<text x="174.8" y="200.4">A</text>
<text x="185.1" y="204.4">Monday, June 20, 2016</text>
<text x="245.1" y="204.4">11</text>
<text x="262.3" y="204.4">12</text>
</g>
<g font-size="1">
<text x="29" y="1.1">5</text>
<text x="84.1" y="1.1">4</text>
<text x="139.2" y="1.1">3</text>
<text x="194.3" y="1.1">2</text>
<text x="249.4" y="1.1">1</text>
<text x=".4" y="27.8">D</text>
<text x="277.3" y="27.8">D</text>
<text x=".4" y="78.8">C</text>
<text x="277.3" y="78.8">C</text>
<text x=".4" y="129.7">B</text>
<text x="277.3" y="129.7">B</text>
<text x=".4" y="180.7">A</text>
<text x="277.3" y="180.7">A</text>
<text x="29" y="206.3">5</text>
<text x="84.1" y="206.3">4</text>
<text x="139.2" y="206.3">3</text>
<text x="194.3" y="206.3">2</text>
<text x="249.4" y="206.3">1</text>
</g>
</svg>
